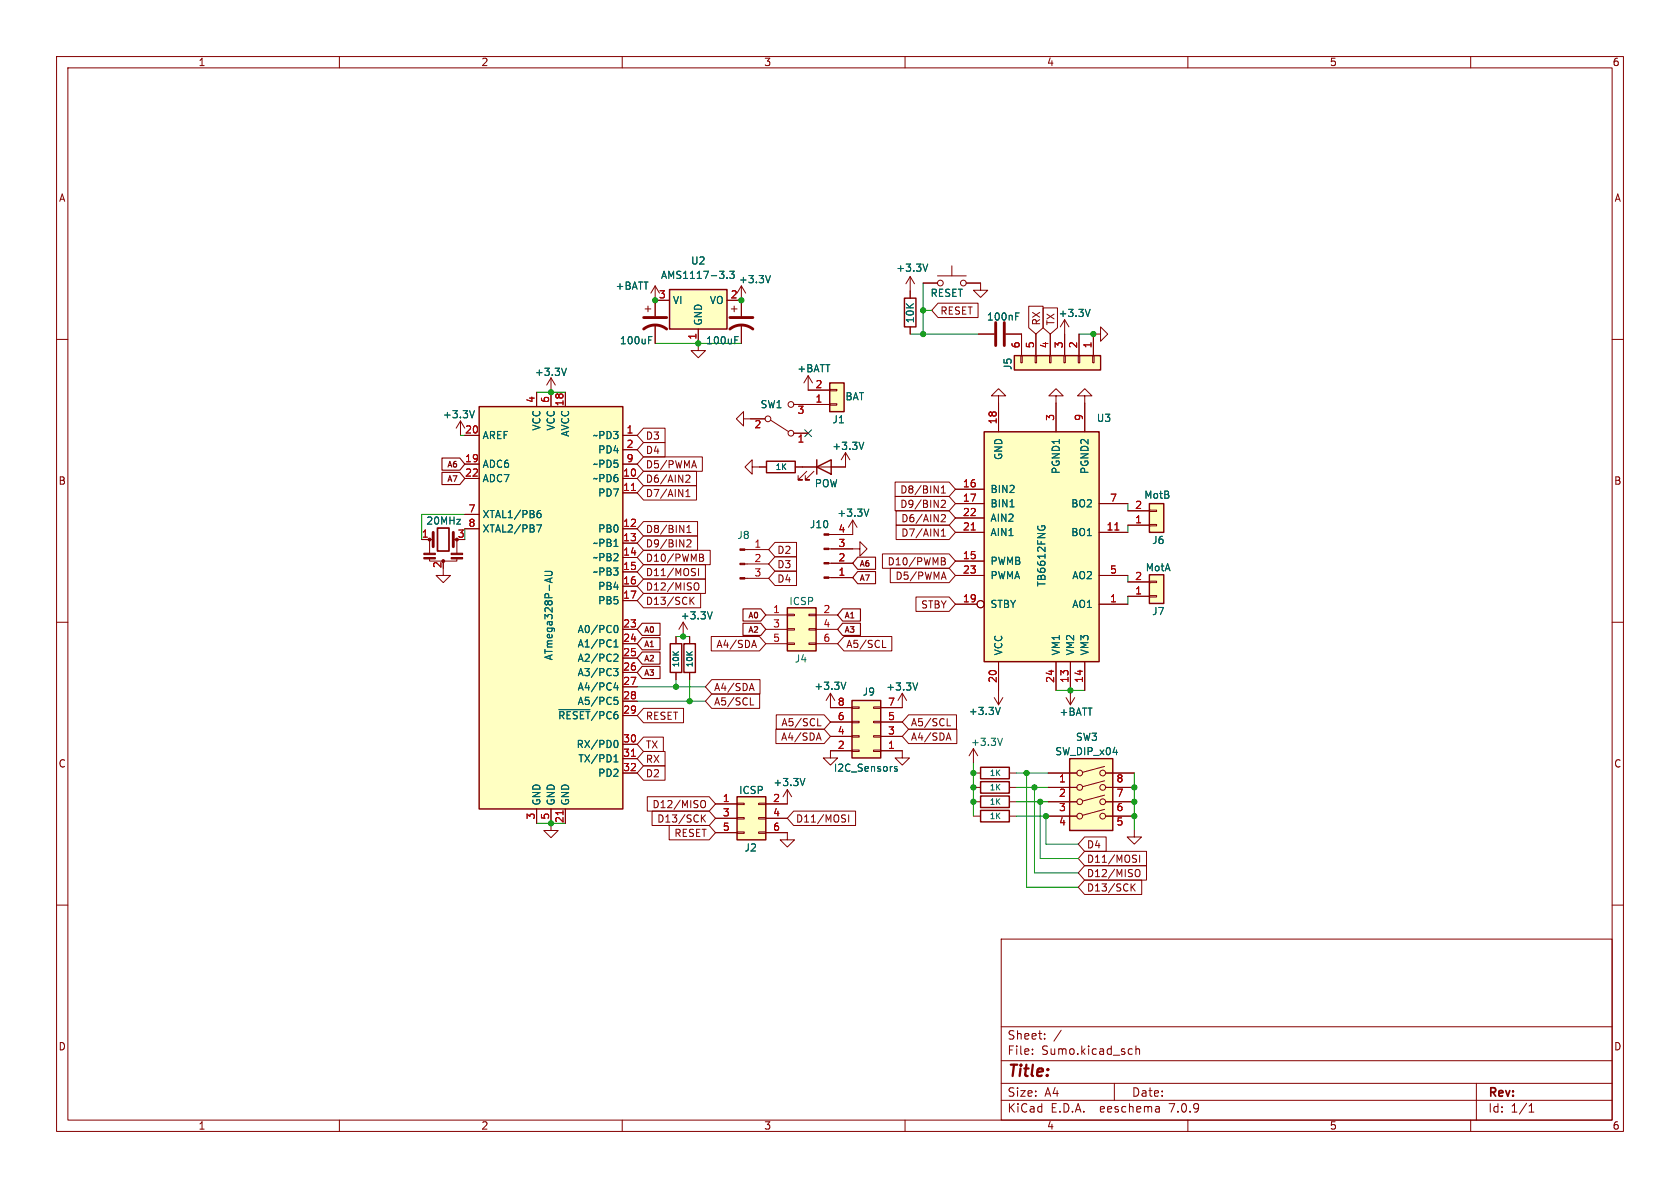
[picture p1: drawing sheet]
<svg xmlns="http://www.w3.org/2000/svg" width="297mm" height="210mm" viewBox="0 0 297 210" stroke-linecap="round" stroke-linejoin="round" font-family="sans-serif">
<g fill="none" stroke="#840000" stroke-width=".18">
<path d="M10 10h277v190h-277zM12 12h273v186h-273zM60 10v2M110 10v2M160 10v2M210 10v2M260 10v2M10 60h2M114 54.6h1.1M114.6 54.1v1M115.8 53.1h2.6M115.8 50.5v5.4"/>
<path d="M115.8 57.4v3.3M115.8 50.5l-.7 1.3M115.8 50.5l.8 1.3M123.4 58.2v3.8h-1.2l1.2 1.2 1.3-1.2h-1.3M128.5 53.1h2.6M129.3 54.6h1M129.8 54.1v1M131.1 50.5l-.8 1.3M131.1 50.5v5.4M131.1 57.4v3.3M131.1 50.5l.7 1.3M160.9 48.9l-.8 1.3"/>
<path d="M160.9 48.9v3.8M160.9 57.8v1.3M160.9 48.9l.8 1.3M163.2 50h2.5M165.7 48.8h5.1M165.8 53.6h7.1v2.5h-7.1l-1.1-1.2zM168.3 47v1.8M170.8 50h2.6v1.3h-1.3l1.3 1.3 1.2-1.3h-1.2M173 59.1h2.8M177.8 59.1h2.8v3.8M181.9 54.1h2.5v3.8l-1.3 1.2-1.2-1.2zM183.1 59.1v3.8"/>
<path d="M184.4 54.4h2.5v3.5l-1.2 1.2-1.3-1.2zM185.7 59.1v3.8M188.2 56.5l-.7 1.3M188.2 56.5v6.4M188.2 56.5l.8 1.3M190.8 59.1v3.8M194.6 59.1v1.2l1.2-1.2-1.2-1.3v1.3h-1.3v3.8M285 60h2M81.4 74.4l-.8 1.3M81.4 74.4v2.6M81.4 74.4l.8 1.3M82.2 77h2.5"/>
<path d="M94.9 69.3v2.6M97.4 66.8l-.8 1.3M97.4 66.8v5.1M97.4 66.8l.8 1.3M99.9 69.3v2.6M110.1 77h2.5M110.1 79.5h2.5M113.8 78.2h3.8v2.6h-3.8l-1.2-1.3zM113.8 75.7h3.8v2.5h-3.8l-1.2-1.2zM131.4 74v1.3l-1.2-1.3 1.2-1.2v1.2h3.9M136.3 74.3l3.1 2M140.3 76.6h2.6"/>
<path d="M140.3 71.5h6.4M142.9 66.4l-.8 1.3M142.9 66.4v2.6h3.8M142.9 66.4l.7 1.3M146.7 68.8h1.3v.3h-1.3zM146.7 71.4h1.3v.2h-1.3zM176.5 70h-1.2l1.2-1.3 1.3 1.3h-1.3v6.3M180.5 62.9h.2v1.2h-.2zM183 62.9h.3v1.2h-.3zM185.5 62.9h.3v1.2h-.3zM186.7 70h-1.3l1.3-1.3 1.3 1.3h-1.3v6.3M188.1 62.9h.2v1.2h-.2z"/>
<path d="M190.6 62.9h.3v1.2h-.3zM191.8 70h-1.3l1.3-1.3 1.2 1.3h-1.2v6.3M193.2 62.9h.2v1.2h-.2zM74.5 95.4h2M75.9 98.7v.5h4.9v-.5M75.9 95.4v2.4M80.3 95.4h.6M80.8 95.4v2.5M82.2 84.6h2.5M82.2 93.5h2.5M82.2 82h2.5M82.2 90.9h2.5"/>
<path d="M110.1 84.6h2.5M110.1 87.1h2.5M110.1 93.5h2.5M110.1 96h2.5M110.1 98.6h2.5M110.1 82h2.5M113.8 94.7h9.5v2.6h-9.5l-1.2-1.3zM113.8 97.3h11.8v2.5h-11.8l-1.2-1.2zM113.8 99.8h10.9v2.6h-10.9l-1.2-1.3zM113.8 92.2h9.5v2.5h-9.5l-1.2-1.2zM113.8 85.9h9.3v2.5h-9.3l-1.2-1.3zM113.8 80.8h10.4v2.5h-10.4l-1.2-1.3z"/>
<path d="M113.8 83.3h9.3v2.6h-9.3l-1.2-1.3zM121.3 87.8h.7M121.3 86.9l.3-.4v1.3M121.3 84.1l.4-.1 .3 .3-.8 1h.8M121.4 95.5l.5-.1 .3 .4-.8 .9h.8M121.4 94.1h.8M121.4 93.2l.4-.3v1.2M122.4 82.3h.6M122.7 81.4l.4 1.3M123.7 98.6h.4M123.7 98l.6 .1v.2l-.2 .3M124.1 98.6l.3 .2-.1 .3-.6 .1"/>
<path d="M131.7 99.7h4.2M131.7 97.2h4.2M133 82.6v1.2l-1.3-1.2 1.3-1.3v1.3h2.5M137 95.9h3.8v2.5h-3.8l-1.1-1.2zM137 98.4h3.8v2.6h-3.8l-1.1-1.3zM142.6 83.3l-1.5 1.5h.8h-.8v-.7M143.9 83.3l-1.5 1.5h.7h-.7v-.7M146.5 97h5.5v1.3l1.3-1.3-1.3-1.2v1.2M146.5 99.6h4.2M149.5 80l-.8 1.3M149.5 80v2.6h-8.9M149.5 80l.7 1.3"/>
<path d="M150.7 91.9l-.7 1.3M150.7 91.9v2.6h-4.2M150.7 91.9l.8 1.3M156 97.9h11.8l1.1 1.3-1.1 1.3h-11.8zM158.2 87.8h9.6l1.1 1.2-1.1 1.3h-9.6zM158.2 85.2h9.6l1.1 1.3-1.1 1.3h-9.6zM158.4 90.3h9.4l1.1 1.3-1.1 1.2h-9.4zM158.4 92.8h9.4l1.1 1.3-1.1 1.3h-9.4zM166.4 99.2h.4M166.4 98.6l.6 .1 .1 .3-.3 .2M166.4 88.5l.5-.1 .2 .4-.7 .9h.7M166.4 91.1l.5-.1 .2 .3-.7 .9h.7"/>
<path d="M166.4 87.2h.7M166.4 86.3l.4-.4v1.3M166.4 93.9l.4-.4v1.3M166.4 94.8h.7M166.8 99.2l.3 .2v.3l-.7 .2M168.9 94.1h5.1M168.9 99.2h5.1M168.9 86.5h5.1M168.9 89h5.1M168.9 91.6h5.1M194.3 94.1h5.1M194.3 89h5.1"/>
<path d="M199.4 92.8h3.8M199.4 90.3h3.8M203.2 90.2h1.3v.2h-1.3zM203.2 92.7h1.3v.3h-1.3zM10 110h2M78.4 100.5v1.2h-1.3l1.3 1.3 1.2-1.3h-1.2M110.1 111.3h2.5M110.1 113.8h2.5M110.1 101.1h2.5M110.1 103.6h2.5M110.1 106.2h2.5M110.1 116.3h2.5"/>
<path d="M110.1 118.9h2.5M113.8 102.4h10.9v2.5h-10.9l-1.2-1.3zM113.8 104.9h10.1v2.5h-10.1l-1.2-1.2zM119.5 112.5v1.3M119.5 118.9v1.2M120.8 110l-.8 1.3M120.8 110v2.5M120.8 110l.7 1.3M121.9 112.5v1.3M121.9 118.9v1.2M122.2 106.1l.5 .7M122.7 101.2l.2 .2-.2 .4"/>
<path d="M122.7 105.6l-.7 .7M122.8 103.2l.2-.2a.43 .43 0 0 1 .6 .5v.4a.43 .43 0 0 1-.3 .4 .43 .43 0 0 1-.5-.2M122.8 100.5l.1 .1M123.5 100.5v1.3M125.7 112.5h8.6l1.1 1.3-1.1 1.3h-8.6zM131.7 102.2h4.2M133 114.1h.6M133.3 113.2l.4 1.3M135.4 108.7h3.8M135.4 111.3h3.8M135.4 113.8h3.8M137 101h3.8v2.5h-3.8l-1.1-1.3z"/>
<path d="M139.2 113.7h1.3v.2h-1.3zM139.2 111.1h1.3v.3h-1.3zM139.2 108.6h1.3v.2h-1.3zM143 113.7h1.3v.2h-1.3zM143 111.1h1.3v.3h-1.3zM143 108.6h1.3v.2h-1.3zM144.3 108.7h3.8M144.3 111.3h3.8M144.3 113.8h3.8M146.5 102.1h4.2M149.2 112.5h8.5v2.6h-8.5l-1.1-1.3zM156 114.5h.6"/>
<path d="M157.4 100.5h10.4l1.1 1.2-1.1 1.3h-10.4zM161.9 105.5h5.9l1.1 1.3-1.1 1.3h-5.9zM166.5 102h.6M166.8 101.1l.5 1.3M168.9 106.8h3.8M168.9 101.7h5.1M176.5 117v7.6M186.7 117v5M189.2 117v7.6M191.8 117v5M194.3 106.8h5.1M194.3 101.7h5.1"/>
<path d="M199.4 105.4h3.8M199.4 102.9h3.8M203.2 102.7h1.3v.3h-1.3zM203.2 105.3h1.3v.2h-1.3zM285 110h2M110.1 136.7h2.5M110.1 121.4h2.5M110.1 124h2.5M110.1 126.5h2.5M110.1 131.6h2.5M110.1 134.1h2.5M113.8 125.2h7v2.6h-7l-1.2-1.3z"/>
<path d="M113.8 132.8h3.8v2.6h-3.8l-1.2-1.3zM113.8 130.3h3.5v2.5h-3.5l-1.2-1.2zM113.8 135.4h3.8v2.5h-3.8l-1.2-1.2zM125.8 120.1h8.6v2.6h-8.6l-1.1-1.3zM125.8 122.7h8.5v2.5h-8.5l-1.1-1.2zM132.6 121.7h.6M132.7 124.6h.6M132.9 120.8l.4 1.3M137.2 128.9h8.5l1.1 1.3-1.1 1.2h-8.5zM137.2 126.4h8.5l1.1 1.2-1.1 1.3h-8.5zM139.2 139.6v2.5h-3.8M139.2 139.6l-.8 1.2"/>
<path d="M139.2 139.6l.8 1.2M144.4 130.5h.6M144.6 128.3h.6M144.7 129.6l.5 1.2M146.8 122.6l-.8 1.2M146.8 122.6v2.5h3.8M146.8 122.6l.8 1.2M146.8 130.2h3.8M146.8 127.6h3.8M150.6 125h1.3v.2h-1.3zM150.6 127.5h1.3v.3h-1.3zM150.6 130h1.3v.3h-1.3z"/>
<path d="M150.6 132.6h1.3v.2h-1.3zM150.6 132.7h-3.8v1.3h-1.3l1.3 1.3 1.3-1.3h-1.3M154.4 125h1.3v.2h-1.3zM154.4 127.5h1.3v.3h-1.3zM154.4 130h1.3v.3h-1.3zM154.4 132.6h1.3v.2h-1.3zM155.7 132.7h3.8v1.3h1.3l-1.3 1.3-1.3-1.3h1.3M155.7 130.2h3.8M155.7 127.6h3.8M159.5 122.6v2.5h-3.8M159.5 122.6l-.8 1.2M159.5 122.6l.8 1.2"/>
<path d="M160.6 126.4h8.5v2.5h-8.5l-1.1-1.3zM160.6 128.9h8.6v2.5h-8.6l-1.1-1.2zM167.4 130.5h.6M167.5 128.3h.6M167.7 129.6l.4 1.2M172.1 136.7h1.3M172.1 139.2h1.3M172.1 132.3l-.8 1.3M172.1 132.3v2.6M172.1 132.3l.7 1.3M175.8 123.3l.7 1.3M177.3 123.3l-.8 1.3"/>
<path d="M178.4 136.7h1.3M178.4 139.2h1.3M185.3 136.7h5.1M185.3 139.2h5.1M188.5 123.3l.7 1.3M190 123.3l-.8 1.3M195.3 138l-3.9 1.1M195.3 135.5l-3.9 1M195.5 136.7h5M195.5 139.2h5M10 160h2M94.9 143v2.5"/>
<path d="M97.4 143v3.8h-1.3l1.3 1.3 1.3-1.3h-1.3M99.9 143v2.5M114.4 140.8h11l1.1 1.3-1.1 1.3h-11zM115.3 143.4h10.1l1.1 1.3-1.1 1.2h-10.1zM118.3 145.9h7.1l1.1 1.3-1.1 1.3h-7.1zM123.9 141.7l.3-.2a.43 .43 0 0 1 .5 .4v.5a.43 .43 0 0 1-.3 .4 .43 .43 0 0 1-.5-.2M124.2 144.6l.5 .7M124.7 144.1l-.7 .7M126.5 142.1h3.8M126.5 144.7h3.8M126.5 147.2h3.8M130.3 147.1h1.3v.2h-1.3z"/>
<path d="M130.3 144.5h1.3v.3h-1.3zM130.3 142h1.3v.2h-1.3zM134.1 147.1h1.3v.2h-1.3zM134.1 144.5h1.3v.3h-1.3zM134.1 142h1.3v.2h-1.3zM135.4 147.2h3.8v1.3h-1.3l1.3 1.2 1.3-1.2h-1.3M135.4 144.7h3.8M140.3 143.4h11v2.5h-11l-1.1-1.2zM149.2 144.7l.3 .3-.3 .3M149.3 144.1h.2M150 144.1v1.2M172.1 141.7h1.3"/>
<path d="M172.1 144.3h1.3M178.4 141.7h1.3M178.4 144.3h1.3M185.3 141.7h5.1M185.3 144.3h5.1M191.7 155.6h10.1v2.5h-10.1l-1.1-1.3zM191.7 148h3.9v2.5h-3.9l-1.1-1.3zM191.7 150.5h11v2.5h-11l-1.1-1.2zM191.7 153h11v2.6h-11l-1.1-1.3zM195.3 143.1l-3.9 1M195.3 140.6l-3.9 1M195.5 141.7h5"/>
<path d="M195.5 144.3h5M200.1 156.8l.6 .7M200.5 146.7v1.3h-1.2l1.2 1.2 1.3-1.2h-1.3M200.7 156.2l-.7 .8M200.7 151.8l.2 .3-.2 .3M200.7 151.2h.2M200.7 153.9l.3-.2a.43 .43 0 0 1 .5 .4v.5a.43 .43 0 0 1-.3 .4 .43 .43 0 0 1-.5-.2M201.5 151.2v1.2M285 160h2M177 166h108v32h-108zM60 198v2M110 198v2"/>
<path d="M160 198v2M177 194.5h108M177 191.5h108M177 187.5h108M177 181.5h108M182.5 186.3v.1M182.5 185.5v.1M184.7 183.6v.1M184.7 182.8v.1M187.6 182.1l-1.3 2M197 191.5v3M199.7 185.4l.5 .1"/>
<path d="M200.2 186.3l-.5 .1M200.8 185.5l.2-.1 .4 .1 .1 .9M200.8 184.9v1.5M204.9 195.7l.1 .9M205 196.5l-.2 .1M205 196h-.2M210 198v2M260 198v2M261 191.5v6.5M270.3 196.6h.9M270.3 195.5l.4-.4v1.5"/>
<circle cx="166.2" cy="50" r=".51"/>
<circle cx="170.3" cy="50" r=".51"/>
<circle cx="135.8" cy="74" r=".51"/>
<circle cx="139.8" cy="76.6" r=".51"/>
<circle cx="139.8" cy="71.5" r=".51"/>
<circle cx="173.4" cy="106.8" r=".63"/>
<circle cx="190.9" cy="139.2" r=".51"/>
<circle cx="190.9" cy="136.7" r=".51"/>
<circle cx="194.9" cy="139.2" r=".51"/>
<circle cx="194.9" cy="136.7" r=".51"/>
<circle cx="190.9" cy="144.3" r=".51"/>
<circle cx="190.9" cy="141.7" r=".51"/>
<circle cx="194.9" cy="144.3" r=".51"/>
<circle cx="194.9" cy="141.7" r=".51"/>
</g>
<g fill="#840000" stroke="#840000" stroke-width=".18">
<path d="M130.8 102.1h.9v.3h-.9z"/>
<path d="M130.8 99.6h.9v.2h-.9z"/>
<path d="M130.8 97h.9v.3h-.9z"/>
<path d="M145.7 94.4h.8v.2h-.8z"/>
<path d="M145.7 96.9h.8v.3h-.8z"/>
<path d="M145.7 99.4h.8v.3h-.8z"/>
<path d="M145.7 102h.8v.2h-.8z"/>
<path d="M74.9 98.6h2.1v.2h-2.1z"/>
<path d="M74.9 97.8h2.1v.2h-2.1z"/>
<path d="M79.8 98.6h2v.2h-2z"/>
<path d="M79.8 97.8h2v.2h-2z"/>
<circle cx="75.9" cy="95.4" r=".25"/>
<circle cx="78.4" cy="99.2" r=".25"/>
</g>
<g fill="#ffffc2" stroke="#ffffc2" stroke-width=".18">
<path d="M139.2 107.4h5.1v7.7h-5.1z"/>
<path d="M189.1 134.1h7.6v12.7h-7.6z"/>
<path d="M130.3 140.8h5.1v7.7h-5.1z"/>
<path d="M146.7 67.7h2.5v5.1h-2.5z"/>
<path d="M179.3 62.9h15.3v2.5h-15.3z"/>
<path d="M118.4 51.2h10.1v7h-10.1z"/>
<path d="M150.6 123.8h5.1v10.2h-5.1z"/>
<path d="M174 76.3h20.3v40.7h-20.3z"/>
<path d="M203.2 89h2.5v5.1h-2.5z"/>
<path d="M203.2 101.6h2.5v5.1h-2.5z"/>
<path d="M84.7 71.9h25.4v71.1h-25.4z"/>
</g>
<g fill="none" stroke="#840000" stroke-width=".25">
<path d="M118.4 51.2h10.1v7h-10.1zM159.9 52.7h2v5.1h-2zM84.7 71.9h25.4v71.1h-25.4zM146.7 67.7h2.5v5.1h-2.5zM174 76.3h20.3v40.7h-20.3zM179.3 62.9h15.3v2.5h-15.3zM135.5 81.5h5.1v2.1h-5.1zM144.4 82.6l2.5-1.3v2.5zM144.4 81.3v2.5M203.2 89h2.5v5.1h-2.5zM118.5 113.8h2v5.1h-2zM120.9 113.8h2v5.1h-2z"/>
<path d="M139.2 107.4h5.1v7.7h-5.1zM203.2 101.6h2.5v5.1h-2.5zM150.6 123.8h5.1v10.2h-5.1zM173.4 138.2h5v2h-5zM173.4 135.6h5v2.1h-5zM189.1 134.1h7.6v12.7h-7.6zM130.3 140.8h5.1v7.7h-5.1zM173.4 143.3h5v2h-5zM173.4 140.7h5v2h-5z"/>
</g>
<g fill="none" stroke="#006464" stroke-width=".18">
<path d="M114.7 59.5h.6M128.5 49.1v.1M129 48h.8l-.4 .4 .3 .2v.5l-.1 .1-.6-.1M129.9 59.5h.6M136.2 48.7l-.4 1.3M164 46.7l-.4 1.3M179.6 55.9h.4M179.6 55.3h.6M192.7 54.7l-.4 1.3M83.9 72.6l-.4 1.3M100.1 65.1l-.4 1.3M114.7 60.1h.4"/>
<path d="M129.9 60.1h.4M152.7 78.2l-.4 1.2M94.9 92.8h.8l-.5 1.3M95 90.8l.4-.1 .3 .3-.2 .5h-.3l-.2-.1M95.5 90.2l-.3 .1-.2 .2M153.6 90l-.4 1.3M178.6 89.6h.7M183.5 93l-.1 .3M184.2 93.2v-.3h.4l.1 .3M96.3 101h1.1l.2 .2-.1 .4-.1 .1h-1.1M97.2 102.3v.6M97.6 102.2l-1.3 .4"/>
<path d="M108.5 118.2h.8l-.5 .5 .4 .1 .1 .4-.3 .3h-.3M108.5 114.4h.8M108.5 113.5l.4-.4v1.3M108.6 115.7l.4-.1 .3 .4-.8 .9h.8M108.7 110.7l.1-.1a.68 .68 0 0 1 .5 .6 .68 .68 0 0 1-.5 .6l-.1-.1M125.9 108.1l-.4 1.3M98.8 125.4h5.5M108.5 133.8l.4-.4v1.3M108.5 134.7h.8M108.6 123.8l.4-.1 .3 .3-.2 .5h-.5M108.6 123.3h.6M108.7 130.9h.1a.68 .68 0 0 1 .5 .6 .68 .68 0 0 1-.5 .7l-.1-.1"/>
<path d="M108.8 120.7l-.3 .9h.8M109.1 121.1v.9M142.3 137.6l-.4 1.3M149.5 120.6l-.4 1.3M158.6 135.6l-.3-.1-.2 .2 .1 .2 .4 .1v.3h-.5M162.2 120.7l-.4 1.3M176.8 125l-.4 1.3M177.2 130.5l-.4 1.3"/>
</g>
<path d="M113.8 58.2a3.3 3.3 0 0 1 4.1 0M113.8 56.1h4.1M129 58.2a3.3 3.3 0 0 1 4.1 0M129 56.1h4.1M176 57v4.1M177.5 57v4.1M76.6 94.1v2.5M80.1 94.1v2.5" fill="none" stroke="#840000" stroke-width=".51"/>
<path d="M111.6 86.7h.7M171.7 93.7h.7M197.1 93.7h.7M111.6 133.7h.7M99.5 143.3v.7" fill="none" stroke="#a90000" stroke-width=".18"/>
<path d="M77.3 93.3h2.1v4.1h-2.1z" fill="none" stroke="#840000" stroke-width=".3"/>
<path d="M78.1 81h3.2l.9 1-.9 1.1h-3.2zM78.1 83.5h3.2l.9 1.1-.9 1.1h-3.2zM151.6 98.5h3.2v2.1h-3.2l-.9-1zM113.5 110.2h3.2v2.1h-3.2l-.9-1zM113.5 112.7h3.2v2.2h-3.2l-.9-1.1zM113.5 115.3h3.2v2.1h-3.2l-.9-1.1zM113.5 117.8h3.2v2.1h-3.2l-.9-1zM131.3 107.6h3.2l.9 1.1-.9 1.1h-3.2zM131.3 110.2h3.2l.9 1.1-.9 1h-3.2zM149 107.6h3.1v2.2h-3.1l-.9-1.1zM149 110.2h3.1v2.1h-3.1l-.9-1zM151.6 101h3.2v2.2h-3.2l-.9-1.1z" fill="none" stroke="#840000" stroke-width=".2"/>
<g fill="none" stroke="#009600" stroke-width=".18">
<path d="M160.9 59.1h12.1M163.2 50v9.1M163.2 54.9h1.5M190.8 59.1h2.5M81.4 77h.8M94.9 69.3h5M115.8 60.7h15.3M82.2 90.9h-7.7v4.5M199.4 89v1.3M199.4 92.8v1.3M119.5 112.5h2.4M199.4 101.7v1.2"/>
<path d="M199.4 105.4v1.4M112.6 124h12.1M112.6 121.4h12.1M119.5 120.1v1.3M121.9 120.1v3.9M172.1 134.9v9.4M179.7 136.7h5.6M179.7 139.2h5.6M181.5 136.7v20.1h9.1M182.9 139.2v15.1h7.7M186.7 122h5.1M200.5 136.7v10"/>
<path d="M94.9 145.5h5M179.7 141.7h5.6M179.7 144.3h5.6M183.9 141.7v10.1h6.7M184.9 144.3v4.9h5.7"/>
</g>
<path d="M142.3 76l1.2 1.2M143.5 76l-1.2 1.2" fill="none" stroke="#000084" stroke-width=".18"/>
<g fill="#009600" stroke="#009600" stroke-width=".18">
<circle cx="131.1" cy="53.1" r=".46"/>
<circle cx="163.2" cy="54.9" r=".46"/>
<circle cx="163.2" cy="59.1" r=".46"/>
<circle cx="193.3" cy="59.1" r=".46"/>
<circle cx="115.8" cy="53.1" r=".46"/>
<circle cx="123.4" cy="60.7" r=".46"/>
<circle cx="182.9" cy="139.2" r=".46"/>
<circle cx="183.9" cy="141.7" r=".46"/>
<circle cx="184.9" cy="144.3" r=".46"/>
<circle cx="181.5" cy="136.7" r=".46"/>
<circle cx="172.1" cy="141.7" r=".46"/>
<circle cx="172.1" cy="139.2" r=".46"/>
<circle cx="172.1" cy="136.7" r=".46"/>
<circle cx="200.5" cy="139.2" r=".46"/>
<circle cx="200.5" cy="141.7" r=".46"/>
<circle cx="200.5" cy="144.3" r=".46"/>
<circle cx="121.9" cy="124" r=".46"/>
<circle cx="119.5" cy="121.4" r=".46"/>
<circle cx="120.8" cy="112.5" r=".46"/>
<circle cx="97.4" cy="145.5" r=".46"/>
<circle cx="97.4" cy="69.3" r=".46"/>
<circle cx="189.2" cy="122" r=".46"/>
</g>
<text font-size="2.8" fill="#840000" x="178" y="190.9">Title:</text>
<g font-size="2.1" fill="#840000">
<text x="178" y="184">Sheet:</text>
<text x="178" y="186.7">File:</text>
<text x="184.1" y="186.7">Sumo.kicad_sch</text>
<text x="178" y="196.9">KiCad</text>
<text x="178" y="194.1">Size:</text>
<text x="184.7" y="194.1">A4</text>
<text x="185.7" y="196.9">E.D.A.</text>
<text x="194.6" y="196.9">eeschema</text>
<text x="200" y="194.1">Date:</text>
<text x="207" y="196.9">7.0.9</text>
<text x="263" y="194.3">Rev:</text>
<text x="263" y="196.9">Id:</text>
<text x="267.1" y="196.9">1/1</text>
</g>
<g font-size="1.8" fill="#840000">
<text x="35" y="11.9">1</text>
<text x="85" y="11.9">2</text>
<text x="135" y="11.9">3</text>
<text x="185" y="11.9">4</text>
<text x="235" y="11.9">5</text>
<text x="285" y="11.9">6</text>
<text x="10.3" y="35.9">A</text>
<text x="285.3" y="35.9">A</text>
<text x="166.1" y="55.8">RESET</text>
<text x="184.1" y="57.6" transform="rotate(-90 184.1 57.6)">RX</text>
<text x="186.6" y="57.6" transform="rotate(-90 186.6 57.6)">TX</text>
<text x="114.1" y="77.9">D3</text>
<text x="114.1" y="80.5">D4</text>
<text x="114.1" y="83">D5/PWMA</text>
<text x="10.3" y="85.9">B</text>
<text x="114.1" y="88.1">D7/AIN1</text>
<text x="114.1" y="85.5">D6/AIN2</text>
<text x="159.1" y="90">D9/BIN2</text>
<text x="159.1" y="87.4">D8/BIN1</text>
<text x="285.3" y="85.9">B</text>
<text x="114.1" y="94.4">D8/BIN1</text>
<text x="159.2" y="92.5">D6/AIN2</text>
<text x="159.2" y="95.1">D7/AIN1</text>
<text x="114.1" y="97">D9/BIN2</text>
<text x="114.1" y="99.5">D10/PWMB</text>
<text x="137.3" y="98.1">D2</text>
<text x="137.3" y="100.6">D3</text>
<text x="156.8" y="100.1">D10/PWMB</text>
<text x="114.1" y="104.6">D12/MISO</text>
<text x="114.1" y="102">D11/MOSI</text>
<text x="114.1" y="107.1">D13/SCK</text>
<text x="137.3" y="103.2">D4</text>
<text x="158.2" y="102.7">D5/PWMA</text>
<text x="162.7" y="107.8">STBY</text>
<text x="126.6" y="114.7">A4/SDA</text>
<text x="149.5" y="114.7">A5/SCL</text>
<text x="126.1" y="122.4">A4/SDA</text>
<text x="126.1" y="124.9">A5/SCL</text>
<text x="114.1" y="127.4">RESET</text>
<text x="138" y="131.1">A4/SDA</text>
<text x="138" y="128.6">A5/SCL</text>
<text x="160.9" y="128.6">A5/SCL</text>
<text x="160.9" y="131.1">A4/SDA</text>
<text x="10.3" y="135.9">C</text>
<text x="114.1" y="135.1">RX</text>
<text x="114.1" y="132.5">TX</text>
<text x="114.1" y="137.6">D2</text>
<text x="285.3" y="135.9">C</text>
<text x="115.2" y="143.1">D12/MISO</text>
<text x="116.1" y="145.6">D13/SCK</text>
<text x="119.1" y="148.1">RESET</text>
<text x="140.6" y="145.6">D11/MOSI</text>
<text x="192.1" y="150.2">D4</text>
<text x="192.1" y="152.7">D11/MOSI</text>
<text x="192.1" y="155.3">D12/MISO</text>
<text x="192.1" y="157.8">D13/SCK</text>
<text x="10.3" y="185.9">D</text>
<text x="285.3" y="185.9">D</text>
<text x="35" y="199.9">1</text>
<text x="85" y="199.9">2</text>
<text x="135" y="199.9">3</text>
<text x="185" y="199.9">4</text>
<text x="235" y="199.9">5</text>
<text x="285" y="199.9">6</text>
</g>
<g font-size="1.8" fill="#006464">
<text x="122.1" y="47">U2</text>
<text x="108.7" y="51.4">+BATT</text>
<text x="116.8" y="49.5">AMS1117-3.3</text>
<text x="118.9" y="53.9">VI</text>
<text x="125.4" y="53.9">VO</text>
<text x="130.5" y="50.3">+3.3V</text>
<text x="158.3" y="48.2">+3.3V</text>
<text x="164.4" y="52.7">RESET</text>
<text x="124.3" y="57.7" transform="rotate(-90 124.3 57.7)">GND</text>
<text x="161.8" y="57.2" transform="rotate(-90 161.8 57.2)">10K</text>
<text x="174.4" y="56.9">100nF</text>
<text x="187" y="56.2">+3.3V</text>
<text x="109.5" y="61.1">100uF</text>
<text x="124.7" y="61.1">100uF</text>
<text x="179" y="65.5" transform="rotate(-90 179 65.5)">J5</text>
<text x="94.5" y="66.6">+3.3V</text>
<text x="140.9" y="66">+BATT</text>
<text x="149.4" y="71">BAT</text>
<text x="78.2" y="74.1">+3.3V</text>
<text x="85.2" y="77.8">AREF</text>
<text x="95.7" y="76.2" transform="rotate(-90 95.7 76.2)">VCC</text>
<text x="98.3" y="76.2" transform="rotate(-90 98.3 76.2)">VCC</text>
<text x="100.8" y="77.3" transform="rotate(-90 100.8 77.3)">AVCC</text>
<text x="104.7" y="77.8">~PD3</text>
<text x="134.4" y="72.4">SW1</text>
<text x="147.1" y="75">J1</text>
<text x="193.8" y="74.8">U3</text>
<text x="85.2" y="82.9">ADC6</text>
<text x="104.7" y="82.9">~PD5</text>
<text x="105.6" y="80.4">PD4</text>
<text x="147" y="79.7">+3.3V</text>
<text x="177.4" y="81.4" transform="rotate(-90 177.4 81.4)">GND</text>
<text x="187.6" y="83.9" transform="rotate(-90 187.6 83.9)">PGND1</text>
<text x="192.6" y="83.9" transform="rotate(-90 192.6 83.9)">PGND2</text>
<text x="85.2" y="85.4">ADC7</text>
<text x="104.7" y="85.4">~PD6</text>
<text x="105.6" y="88">PD7</text>
<text x="143.9" y="86.3">POW</text>
<text x="175" y="87.4">BIN2</text>
<text x="175" y="89.9">BIN1</text>
<text x="189.3" y="89.9">BO2</text>
<text x="202.2" y="88.4">MotB</text>
<text x="75.3" y="92.9">20MHz</text>
<text x="85.2" y="91.8">XTAL1/PB6</text>
<text x="85.2" y="94.3">XTAL2/PB7</text>
<text x="105.6" y="94.3">PB0</text>
<text x="130.3" y="95.5">J8</text>
<text x="143.1" y="93.6">J10</text>
<text x="147.9" y="91.5">+3.3V</text>
<text x="175" y="95">AIN1</text>
<text x="175" y="92.4">AIN2</text>
<text x="189.3" y="95">BO1</text>
<text x="104.7" y="96.9">~PB1</text>
<text x="104.7" y="99.4">~PB2</text>
<text x="104.7" y="102">~PB3</text>
<text x="175" y="100.1">PWMB</text>
<text x="202.4" y="101.2">MotA</text>
<text x="203.6" y="96.4">J6</text>
<text x="105.6" y="104.5">PB4</text>
<text x="105.6" y="107">PB5</text>
<text x="139.5" y="107.2">ICSP</text>
<text x="175" y="107.7">STBY</text>
<text x="175" y="102.6">PWMA</text>
<text x="185" y="103.8" transform="rotate(-90 185 103.8)">TB6612FNG</text>
<text x="189.5" y="107.7">AO1</text>
<text x="189.5" y="102.6">AO2</text>
<text x="102" y="112.1">A0/PC0</text>
<text x="120.2" y="109.7">+3.3V</text>
<text x="203.6" y="108.9">J7</text>
<text x="97.9" y="116.8" transform="rotate(-90 97.9 116.8)">ATmega328P-AU</text>
<text x="102" y="114.7">A1/PC1</text>
<text x="102" y="117.2">A2/PC2</text>
<text x="102" y="119.7">A3/PC3</text>
<text x="140.4" y="117.3">J4</text>
<text x="177.4" y="116" transform="rotate(-90 177.4 116)">VCC</text>
<text x="187.6" y="116" transform="rotate(-90 187.6 116)">VM1</text>
<text x="190.1" y="116" transform="rotate(-90 190.1 116)">VM2</text>
<text x="192.6" y="116" transform="rotate(-90 192.6 116)">VM3</text>
<text x="102" y="122.3">A4/PC4</text>
<text x="102" y="124.8">A5/PC5</text>
<text x="143.9" y="122.1">+3.3V</text>
<text x="152.4" y="123.2">J9</text>
<text x="156.6" y="122.3">+3.3V</text>
<text x="98.6" y="127.4">~{RESET}/PC6</text>
<text x="171.2" y="126.6">+3.3V</text>
<text x="187.2" y="126.7">+BATT</text>
<text x="190.1" y="131.2">SW3</text>
<text x="101.8" y="132.4">RX/PD0</text>
<text x="102.1" y="135">TX/PD1</text>
<text x="105.6" y="137.5">PD2</text>
<text x="147.3" y="136.6">I2C_Sensors</text>
<text x="171.6" y="132.1">+3.3V</text>
<text x="186.5" y="133.7">SW_DIP_x04</text>
<text x="95.7" y="142.5" transform="rotate(-90 95.7 142.5)">GND</text>
<text x="98.3" y="142.5" transform="rotate(-90 98.3 142.5)">GND</text>
<text x="100.8" y="142.5" transform="rotate(-90 100.8 142.5)">GND</text>
<text x="130.6" y="140.6">ICSP</text>
<text x="136.6" y="139.2">+3.3V</text>
<text x="131.5" y="150.7">J2</text>
</g>
<g font-size="1.8" fill="#a90000">
<text x="116.4" y="52.8">3</text>
<text x="129.1" y="52.8">2</text>
<text x="123.2" y="60.1" transform="rotate(-90 123.2 60.1)">1</text>
<text x="180.3" y="61.7" transform="rotate(-90 180.3 61.7)">6</text>
<text x="182.9" y="61.7" transform="rotate(-90 182.9 61.7)">5</text>
<text x="185.4" y="61.7" transform="rotate(-90 185.4 61.7)">4</text>
<text x="188" y="61.7" transform="rotate(-90 188 61.7)">3</text>
<text x="190.5" y="61.7" transform="rotate(-90 190.5 61.7)">2</text>
<text x="193" y="61.7" transform="rotate(-90 193 61.7)">1</text>
<text x="94.6" y="71.3" transform="rotate(-90 94.6 71.3)">4</text>
<text x="97.2" y="71.3" transform="rotate(-90 97.2 71.3)">6</text>
<text x="99.7" y="71.9" transform="rotate(-90 99.7 71.9)">18</text>
<text x="144.1" y="71.2">1</text>
<text x="144.1" y="68.7">2</text>
<text x="82.1" y="76.7">20</text>
<text x="110.7" y="76.7">1</text>
<text x="133.3" y="76">2</text>
<text x="140.9" y="73.5">3</text>
<text x="176.3" y="75.1" transform="rotate(-90 176.3 75.1)">18</text>
<text x="186.4" y="74.5" transform="rotate(-90 186.4 74.5)">3</text>
<text x="191.5" y="74.5" transform="rotate(-90 191.5 74.5)">9</text>
<text x="82.1" y="81.8">19</text>
<text x="110.7" y="79.2">2</text>
<text x="110.7" y="81.8">9</text>
<text x="140.9" y="78.6">1</text>
<text x="82.1" y="84.3">22</text>
<text x="110.1" y="84.3">10</text>
<text x="110.1" y="86.9">11</text>
<text x="170.1" y="86.2">16</text>
<text x="170.1" y="88.8">17</text>
<text x="196.1" y="88.8">7</text>
<text x="74.5" y="95.1">1</text>
<text x="80.8" y="95.1">3</text>
<text x="82.7" y="90.7">7</text>
<text x="82.7" y="93.2">8</text>
<text x="110.1" y="93.2">12</text>
<text x="110.1" y="95.8">13</text>
<text x="148.1" y="94.2">4</text>
<text x="170.1" y="93.9">21</text>
<text x="170.1" y="91.3">22</text>
<text x="195.5" y="93.9">11</text>
<text x="200.6" y="92.6">1</text>
<text x="200.6" y="90">2</text>
<text x="78.1" y="100.5" transform="rotate(-90 78.1 100.5)">2</text>
<text x="110.1" y="98.3">14</text>
<text x="110.1" y="100.8">15</text>
<text x="133.3" y="96.9">1</text>
<text x="133.3" y="99.4">2</text>
<text x="133.3" y="102">3</text>
<text x="148.1" y="101.9">1</text>
<text x="148.1" y="99.3">2</text>
<text x="148.1" y="96.8">3</text>
<text x="170.1" y="98.9">15</text>
<text x="170.1" y="101.5">23</text>
<text x="196.1" y="101.5">5</text>
<text x="110.1" y="103.4">16</text>
<text x="110.1" y="105.9">17</text>
<text x="170.1" y="106.6">19</text>
<text x="196.1" y="106.6">1</text>
<text x="200.6" y="105.2">1</text>
<text x="200.6" y="102.6">2</text>
<text x="110.1" y="111">23</text>
<text x="110.1" y="113.5">24</text>
<text x="136.6" y="108.5">1</text>
<text x="136.6" y="111">3</text>
<text x="136.6" y="113.5">5</text>
<text x="145.5" y="108.5">2</text>
<text x="145.5" y="111">4</text>
<text x="145.5" y="113.5">6</text>
<text x="110.1" y="116.1">25</text>
<text x="110.1" y="118.6">26</text>
<text x="110.1" y="121.2">27</text>
<text x="110.1" y="123.7">28</text>
<text x="148" y="124.8">8</text>
<text x="156.9" y="124.8">7</text>
<text x="176.3" y="120.8" transform="rotate(-90 176.3 120.8)">20</text>
<text x="186.4" y="120.8" transform="rotate(-90 186.4 120.8)">24</text>
<text x="189" y="120.8" transform="rotate(-90 189 120.8)">13</text>
<text x="191.5" y="120.8" transform="rotate(-90 191.5 120.8)">14</text>
<text x="110.1" y="126.2">29</text>
<text x="110.1" y="131.3">30</text>
<text x="148" y="129.9">4</text>
<text x="148" y="127.4">6</text>
<text x="156.9" y="129.9">3</text>
<text x="156.9" y="127.4">5</text>
<text x="110.1" y="133.9">31</text>
<text x="110.1" y="136.4">32</text>
<text x="148" y="132.5">2</text>
<text x="156.9" y="132.5">1</text>
<text x="127.7" y="141.9">1</text>
<text x="136.6" y="141.9">2</text>
<text x="187.1" y="138.6">1</text>
<text x="187.1" y="141.2">2</text>
<text x="187.1" y="143.7">3</text>
<text x="197.3" y="143.7">6</text>
<text x="197.3" y="141.2">7</text>
<text x="197.3" y="138.6">8</text>
<text x="94.6" y="145" transform="rotate(-90 94.6 145)">3</text>
<text x="97.2" y="145" transform="rotate(-90 97.2 145)">5</text>
<text x="99.7" y="145.6" transform="rotate(-90 99.7 145.6)">21</text>
<text x="127.7" y="144.4">3</text>
<text x="127.7" y="146.9">5</text>
<text x="136.6" y="144.4">4</text>
<text x="136.6" y="146.9">6</text>
<text x="187.1" y="146.3">4</text>
<text x="197.3" y="146.3">5</text>
</g>
<g font-size="1.4" fill="#840000">
<text x="78.8" y="82.9">A6</text>
<text x="78.8" y="85.5">A7</text>
<text x="151.9" y="100.4">A6</text>
<text x="151.9" y="103">A7</text>
<text x="113.8" y="112.1">A0</text>
<text x="132" y="109.6">A0</text>
<text x="132" y="112.1">A2</text>
<text x="149.2" y="109.6">A1</text>
<text x="149.2" y="112.1">A3</text>
<text x="113.8" y="114.7">A1</text>
<text x="113.8" y="117.2">A2</text>
<text x="113.8" y="119.7">A3</text>
</g>
<g font-size="1.4" fill="#006464">
<text x="137" y="83.3">1K</text>
<text x="120.2" y="118.1" transform="rotate(-90 120.2 118.1)">10K</text>
<text x="122.6" y="118.1" transform="rotate(-90 122.6 118.1)">10K</text>
<text x="174.9" y="137.4">1K</text>
<text x="174.9" y="142.5">1K</text>
<text x="174.9" y="139.9">1K</text>
<text x="174.9" y="145">1K</text>
</g>
</svg>
